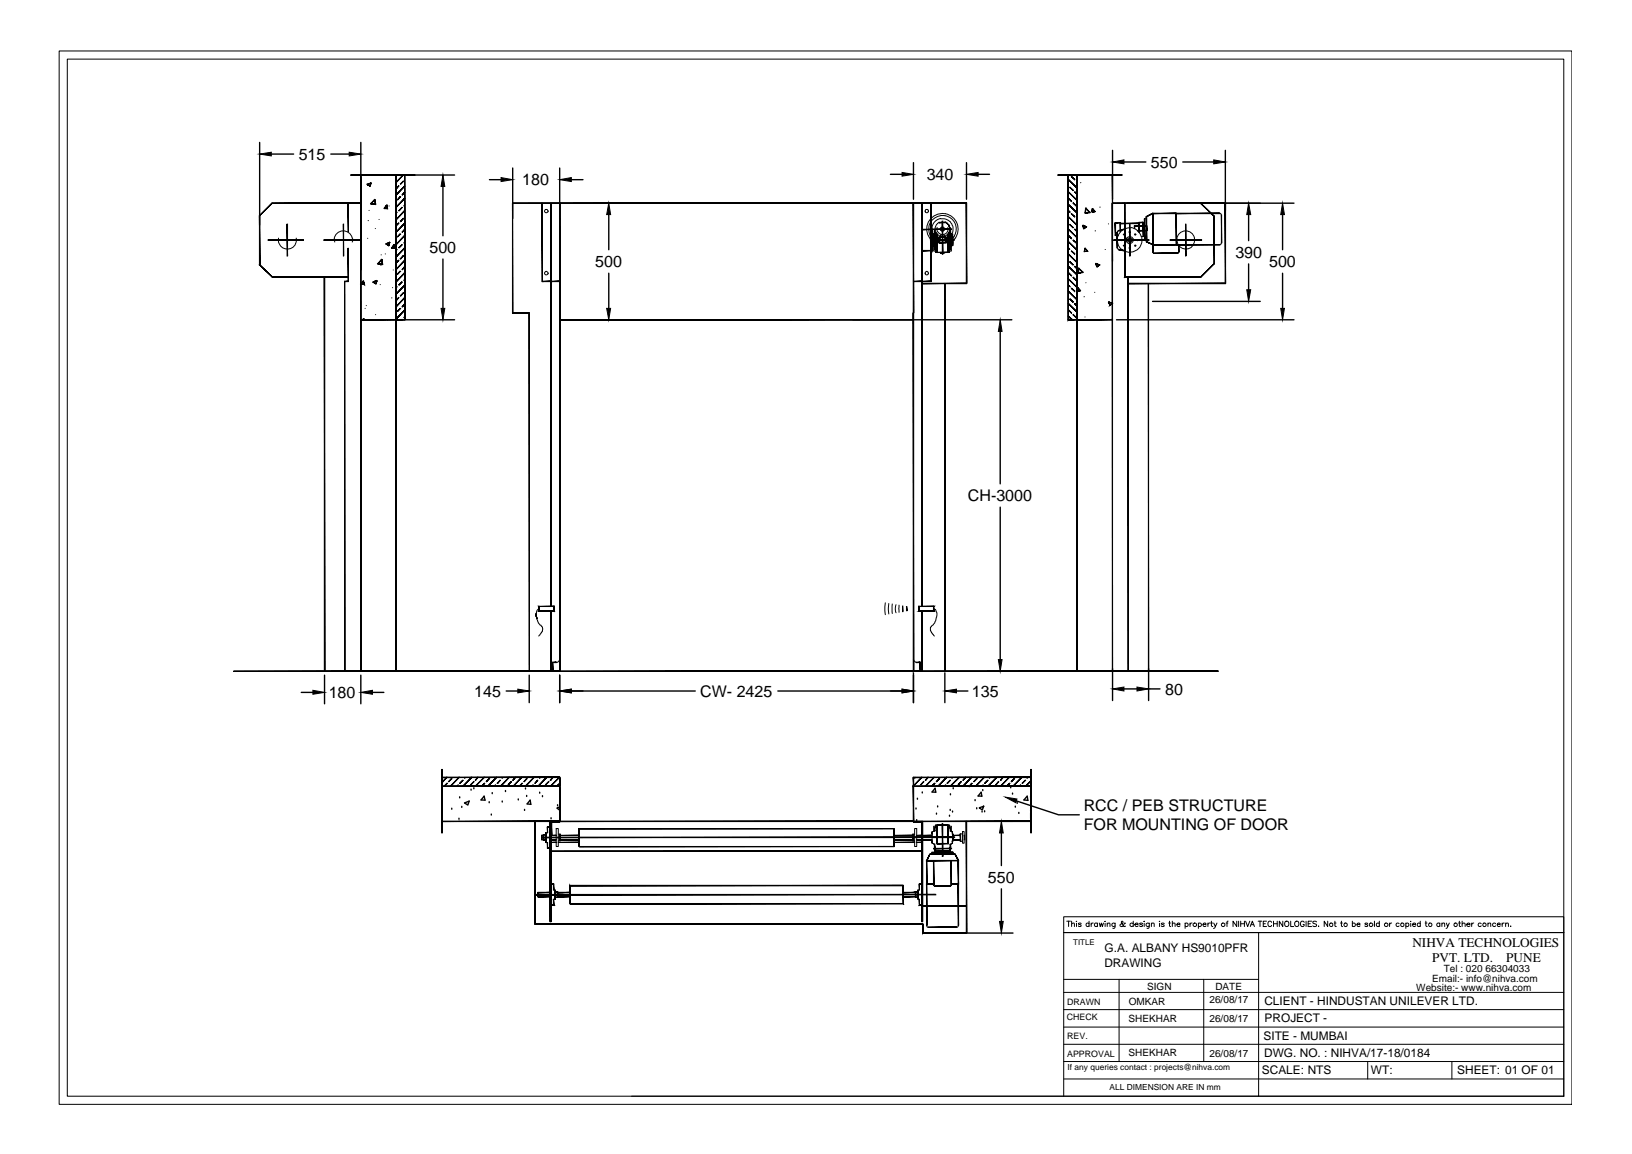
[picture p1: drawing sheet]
<svg xmlns="http://www.w3.org/2000/svg" width="297mm" height="210mm" viewBox="0 0 297 210" stroke-linecap="round" stroke-linejoin="round" font-family="sans-serif">
<!-- layer: at_Solid -->
<path d="M171.2 42.8h.7v1h-.7zM101.6 162.4h.9" fill="none" stroke="#000" stroke-width=".18"/>
<!-- layer: at_Text -->
<path d="M80.5 147.9v1.1" fill="none" stroke="#000" stroke-width=".18"/>
<!-- layer: at_Rect -->
<path d="M187.6 147.4v.1M187.6 147.9v.9" fill="none" stroke="#000" stroke-width=".18"/>
<!-- layer: at_Entity -->
<g fill="#000" stroke="#000" stroke-width=".18">
<path d="M194.4 45.1l.3 .3z"/>
<path d="M47.3 39.2l2.2-2.3zM49.5 36.9l-2.2 2.3z"/>
<path d="M47.2 39.2l.1 8.9zM47.2 39.2v9zM47.2 48.2l2.4 2.2zM47.2 48.2l2.4 2.2z"/>
<path d="M63.3 37l.1 5.2zM63.3 37l.1 5.2z"/>
<path d="M49.5 37l16.2-.1zM49.5 36.9h16.2z"/>
<path d="M65.6 37l.1 10.5zM65.6 37l.1 10.5z"/>
<path d="M66.8 33.5l.1 .1 .6-.3zM66.9 33.6l.6-.3z"/>
<path d="M66.9 33.5l.4 .3zM66.8 33.6l.5 .3z"/>
<path d="M67.5 33.3l-.2 .5 .1 .1zM67.5 33.3l-.1 .6z"/>
<path d="M67.5 37l.7-.7zM68.2 36.3l-.7 .8z"/>
<path d="M67.5 37l.8 .1zM67.5 37.1l.8 .1z"/>
<path d="M68.2 36.3l.2 .9zM68.2 36.3l.2 .9z"/>
<path d="M70.4 37.3l-.5 .6zM70.4 37.3h.1l-.6 .6z"/>
<path d="M69.9 37.9h.6zM69.9 37.9l.6 .1z"/>
<path d="M70.4 37.3l.1 .7zM70.4 37.3h.1v.7z"/>
<path d="M72.1 33.1l1.3-1.3zM73.4 31.8l-1.3 1.4z"/>
<path d="M73.6 33.8l-1.5 1.7zM73.6 33.8l.1 .1-1.6 1.6z"/>
<path d="M73.6 36.1l-1.5 1.6zM73.6 36.1h.1l-1.6 1.6z"/>
<path d="M73.6 38.3l-1.5 1.7zM73.6 38.3l.1 .1-1.6 1.6z"/>
<path d="M72.6 33.8l-.5 .6zM72.6 33.8l-.5 .6z"/>
<path d="M72.8 35.8l-.4 .6zM72.8 35.8h.1l-.5 .6z"/>
<path d="M72.6 38.3l.6-.6zM73.2 37.7l-.6 .7z"/>
<path d="M72.9 33.4l.5-.5zM73.4 32.9l-.5 .6z"/>
<path d="M73.2 35.4l.4-.4zM73.6 35h.1l-.5 .5z"/>
<path d="M63.9 31.9l11.6-.1zM63.9 31.8h11.6z"/>
<path d="M93.3 37v19.9zM93.3 37v19.9z"/>
<path d="M98.7 37v14.2zM98.7 37v14.2z"/>
<path d="M167.8 37l.1 73.3zM167.8 37l.1 73.3z"/>
<path d="M169.4 37l.1 14.2zM169.4 37l.1 14.2z"/>
<path d="M93.3 37l82.6-.1zM93.3 36.9h82.6z"/>
<path d="M175.9 37l.1 14.6zM175.9 37l.1 14.6z"/>
<path d="M192.5 31.8h11.7zM192.5 31.9l11.7-.1z"/>
<path d="M194.4 38.3l.3 .3zM194.4 38.3l.3 .3z"/>
<path d="M194.5 36.1l.5 .6zM194.5 36.1l.5 .5z"/>
<path d="M194.7 34.1l.6 .5zM194.7 34.1l.6 .5z"/>
<path d="M195 38.9l.6 .6zM195 38.9l.6 .5z"/>
<path d="M195 32.1l.6 .6zM195 32.1l.6 .5z"/>
<path d="M195.3 36.9l.6 .6zM195.3 36.9l.6 .6z"/>
<path d="M194.4 37.2l1.7 1.5zM194.4 37.2l1.7 1.5z"/>
<path d="M194.4 34.9l1.7 1.5zM194.4 34.9l1.7 1.5z"/>
<path d="M194.4 32.6l1.7 1.6zM194.4 32.6l1.7 1.6z"/>
<path d="M195.6 34.9l.4 .5zM195.6 34.9l.5 .4z"/>
<path d="M196 31.8l.1 26.4zM196 31.8l.1 26.4zM196 58.2l.1 63.9zM196 58.2l.1 63.9z"/>
<path d="M197.6 37.8l-.1 1zM197.6 37.8l-.1 1z"/>
<path d="M197.6 37.9l.8 .8zM197.6 37.9l.8 .8z"/>
<path d="M197.5 38.8l.9-.2zM197.5 38.7l.9-.1z"/>
<path d="M198.8 38v.6zM198.8 38v.6z"/>
<path d="M198.8 38l.5 .5zM198.8 38l.5 .5z"/>
<path d="M198.8 38.6l.5-.1zM198.7 38.5h.6z"/>
<path d="M202.5 31.8v5.2zM202.5 31.8v5.2z"/>
<path d="M202.5 36.9h20.5zM202.5 37l20.5-.1z"/>
<path d="M202.5 37v10.5zM202.5 37v10.5z"/>
<path d="M202.5 37v85.1zM202.5 37v85.1z"/>
<path d="M204.7 37v13.4zM204.7 37v13.4zM204.7 50.4h13.8zM204.7 50.4h13.8z"/>
<path d="M208.3 39.8l.1 3.8zM208.3 39.8l.1 3.8z"/>
<path d="M208.6 39.4l.1 4.5zM208.6 39.4l.1 4.5z"/>
<path d="M208.7 39.4l1.2-.5-.1-.1zM208.6 39.4l1.2-.6z"/>
<path d="M209.9 38.9l4.2-.1zM209.9 38.8h4.2z"/>
<path d="M218.5 37l2.5 2.3zM218.5 37l2.5 2.3z"/>
<path d="M221 39.3v8.7zM221 39.3v8.7z"/>
<path d="M214.1 38.9l7.9-.1zM214.1 38.8h7.9z"/>
<path d="M223 37l.1 14.6zM223 37l.1 14.6z"/>
<path d="M48.8 43.6h6.4zM48.8 43.7l6.4-.1z"/>
<path d="M52.3 40.8v5.8zM52.3 40.8v5.8z"/>
<path d="M58.9 43.6h6.5zM58.9 43.7l6.5-.1z"/>
<path d="M59 50.4l.1 71.7zM59 50.4l.1 71.7z"/>
<path d="M62.5 40.8v5.8zM62.5 40.8v5.8z"/>
<path d="M62.7 51.2l.1 70.9zM62.7 51.2l.1 70.9z"/>
<path d="M49.5 50.4l13.9-.1zM49.5 50.3h13.9z"/>
<path d="M62.8 51.2l.6-.1zM62.8 51.1h.6z"/>
<path d="M63.3 45.2l.1 6zM63.3 45.2l.1 6z"/>
<path d="M65.6 37l.1 12.1zM65.6 37l.1 12.1zM65.6 31.8l.1 5.2zM65.6 31.8l.1 5.2z"/>
<path d="M66.1 51.1l-.5 .5zM66.1 51.1l-.4 .6z"/>
<path d="M65.7 51.6l.5 .1zM65.7 51.7l.6 .1zM66.1 51.1l.2 .7zM66.1 51.1l.2 .7z"/>
<path d="M65.6 49.1l.1 73zM65.6 49.1l.1 73z"/>
<path d="M65.8 58.2l.5-.2zM65.8 58.2l.5-.2z"/>
<path d="M67.9 51.3l.7-.2zM67.9 51.3l.7-.2z"/>
<path d="M67.9 51.3l.5 .3zM67.9 51.3l.5 .3z"/>
<path d="M68.6 51.1l-.2 .5zM68.6 51.1l-.2 .5z"/>
<path d="M69.5 47.2l-.8 .8zM69.5 47.2l-.7 .8z"/>
<path d="M68.8 48h.8zM68.8 48l.8 .1z"/>
<path d="M69.5 47.2l.2 .9zM69.5 47.2l.2 .9z"/>
<path d="M70.2 44.3l.1 .1 .6-.3zM70.3 44.4l.7-.3z"/>
<path d="M70.3 44.3l.5 .4zM70.2 44.4l.6 .3z"/>
<path d="M70.9 44.1l-.1 .6zM70.9 44.1l-.1 .6z"/>
<path d="M71.7 44.5l-.4 .6zM71.7 44.5l-.4 .6z"/>
<path d="M71.3 45.1h.6zM71.3 45.1l.6 .1z"/>
<path d="M71.7 44.5l.2 .7zM71.7 44.5l.2 .7z"/>
<path d="M72 31.8l.1 26.4zM72 31.8l.1 26.4z"/>
<path d="M73.6 40.6l-1.5 1.6zM73.6 40.6h.1l-1.6 1.6z"/>
<path d="M73.6 42.8l-1.5 1.7zM73.6 42.8l.1 .1-1.6 1.6z"/>
<path d="M73.6 45.1l-1.5 1.6zM73.6 45.1h.1l-1.6 1.6z"/>
<path d="M73.6 47.4l-1.5 1.6zM73.6 47.4h.1l-1.6 1.6z"/>
<path d="M73.6 49.6l-1.5 1.7zM73.6 49.6l.1 .1-1.6 1.6z"/>
<path d="M73.6 51.9l-1.5 1.6zM73.6 51.9h.1l-1.6 1.6z"/>
<path d="M73.6 54.1l-1.5 1.7zM73.6 54.1l.1 .1-1.6 1.6z"/>
<path d="M73.6 56.4l-1.5 1.6zM73.6 56.4h.1l-1.6 1.6z"/>
<path d="M72.1 41l.5-.4zM72.6 40.6l-.5 .5z"/>
<path d="M72.1 47.8l.5-.5zM72.6 47.3l-.5 .5z"/>
<path d="M72.6 54.1l-.5 .6zM72.6 54.1l-.5 .6z"/>
<path d="M72 58.2l.1 63.9zM72 58.2l.1 63.9z"/>
<path d="M72.3 43.1l.5-.6zM72.8 42.5l.1 .1-.5 .5z"/>
<path d="M72.3 49.8l.5-.5zM72.8 49.3l.1 .1-.5 .5z"/>
<path d="M72.3 56.6l.5-.5zM72.8 56.1h.1l-.5 .5z"/>
<path d="M72.6 45l.6-.5zM73.2 44.5l-.6 .6z"/>
<path d="M72.6 51.8l.6-.5zM73.2 51.3l-.6 .6z"/>
<path d="M72.8 47.1l.6-.6zM73.4 46.5l-.5 .6z"/>
<path d="M72.9 40.2v.1l.5-.6zM73.4 39.7l-.5 .6z"/>
<path d="M72.9 53.8l.5-.5zM73.4 53.3l-.5 .5z"/>
<path d="M73.2 42.2l.4-.5zM73.6 41.7l.1 .1-.5 .4z"/>
<path d="M73.6 48.5l-.4 .6zM73.6 48.5l.1 .1-.5 .5z"/>
<path d="M73.6 55.3l-.4 .5zM73.6 55.3h.1l-.5 .5z"/>
<path d="M73.6 31.8l.1 26.4zM73.6 31.8l.1 26.4z"/>
<path d="M72.1 58.2l1.6-.1zM72.1 58.1h1.6zM65.7 58.2l6.4-.1zM65.7 58.1h6.4z"/>
<path d="M93.3 57l3-.1zM93.3 56.9h3z"/>
<path d="M96.3 56.9l.1 65.2zM96.3 56.9l.1 65.2z"/>
<path d="M100.3 51.1h1.6zM100.3 51.2l1.6-.1z"/>
<path d="M98.7 51.2l1.6-.1zM98.7 51.1h1.6z"/>
<path d="M101.9 58.1h64.4zM101.9 58.2l64.4-.1z"/>
<path d="M166.2 37l.1 19.9zM166.2 37l.1 19.9z"/>
<path d="M166.3 51.1h1.5zM166.3 51.2l1.5-.1z"/>
<path d="M166.2 56.9l.1 65.1zM166.2 56.9v65.2zM166.3 122l-.1 .1 55.5-.1zM166.2 122.1l55.5-.1z"/>
<path d="M167.8 41.7h1.8zM167.8 41.8l1.8-.1zM169.6 41.7v3.9zM169.6 41.8v3.8zM167.8 45.6h1.8zM167.8 45.6h1.8z"/>
<path d="M167.8 51.5h8.1zM167.8 51.6l8.1-.1z"/>
<path d="M167.8 51.1h1.7zM167.8 51.2l1.7-.1z"/>
<path d="M169.3 43.6h4.4zM169.3 43.7l4.4-.1z"/>
<path d="M169.6 43v1.3zM169.6 43v1.3z"/>
<path d="M169.6 44h1.3zM169.6 44.1l1.3-.1z"/>
<path d="M169.6 42.6l.1 2.1zM169.6 42.6l.1 2.1z"/>
<path d="M169.9 41.7h3.3zM169.9 41.7h3.3z"/>
<path d="M169.9 42.5l.1 2.3zM169.9 42.5l.1 2.3z"/>
<path d="M170.1 41.9l.1 3.5zM170.1 41.9l.1 3.5z"/>
<path d="M170.3 42.2l.1 3.7zM170.3 42.2l.1 3.7z"/>
<path d="M170.5 45.9h2.1zM170.5 45.9h2.1z"/>
<path d="M170.5 42.5l.1 3.4zM170.5 42.5l.1 3.4z"/>
<path d="M170.9 43.1l.1 1.1zM170.9 43.1l.1 1.1z"/>
<path d="M170.9 44.1h1.3zM170.9 44.2l1.3-.1z"/>
<path d="M169.6 43.3l1.3-.1zM169.6 43.2h1.3z"/>
<path d="M170.9 40.4h1.3zM170.9 40.5l1.3-.1z"/>
<path d="M171.2 45.9h.7zM171.2 46l.7-.1z"/>
<path d="M171.5 40.2l.1 6zM171.5 40.2l.1 6z"/>
<path d="M171.9 51.6l.1 70.5zM171.9 51.6l.1 70.5z"/>
<path d="M172.2 44h1.3zM172.2 44.1l1.3-.1z"/>
<path d="M170.9 43.2l1.3-.1zM170.9 43.1h1.3z"/>
<path d="M172.1 43.1l.1 1.1zM172.1 43.1l.1 1.1z"/>
<path d="M172.5 42.5l.1 3.4zM172.5 42.5l.1 3.4z"/>
<path d="M172.7 42.2l.1 3.7zM172.7 42.2l.1 3.7z"/>
<path d="M172.7 41l.2 .5zM172.7 41l.2 .5zM172.3 40.6l.4 .4zM172.3 40.6l.4 .4z"/>
<path d="M172.9 41.9l.1 3.5zM172.9 41.9l.1 3.5z"/>
<path d="M173.1 42.5l.1 2.3zM173.1 42.5l.1 2.3z"/>
<path d="M173.3 42.6l.1 2.1zM173.3 42.6l.1 2.1z"/>
<path d="M172.2 43.3l1.3-.1zM172.2 43.2h1.3z"/>
<path d="M194.4 51.9l.3 .3zM194.4 51.9l.3 .2z"/>
<path d="M194.5 42.8l.5 .6zM194.5 42.8l.5 .6z"/>
<path d="M194.5 49.6l.5 .6zM194.5 49.6l.5 .6z"/>
<path d="M194.5 56.4l.5 .6zM194.5 56.3l.5 .6z"/>
<path d="M194.4 57.5l.8 .7zM194.5 57.4l.7 .8z"/>
<path d="M194.7 40.9l.6 .5zM194.7 40.9l.6 .5z"/>
<path d="M194.7 47.6l.6 .6zM194.7 47.6l.6 .6z"/>
<path d="M194.7 54.4l.6 .5zM194.7 54.4l.6 .5z"/>
<path d="M195 45.7l.6 .6zM195 45.7l.6 .5z"/>
<path d="M195 52.5l.6 .5zM195 52.5l.6 .5z"/>
<path d="M195.3 43.7l.6 .5zM195.3 43.7l.6 .5z"/>
<path d="M195.3 50.5l.6 .5zM195.3 50.5l.6 .5z"/>
<path d="M195.3 57.2l.6 .6zM195.3 57.2l.6 .6z"/>
<path d="M196 58.1h6.5zM196 58.2l6.5-.1z"/>
<path d="M194.4 58.2l1.6-.1zM194.5 58.1h1.5l-1.6 .1zM194.4 31.8v26.4zM194.4 31.8l.1 26.3z"/>
<path d="M194.4 46.2l1.7 1.6zM194.4 46.2l1.7 1.6z"/>
<path d="M194.4 43.9l1.7 1.6zM194.4 43.9l1.7 1.6z"/>
<path d="M194.4 41.7l1.7 1.5zM194.4 41.7l1.7 1.5z"/>
<path d="M194.4 39.4l1.7 1.6zM194.4 39.4l1.7 1.6z"/>
<path d="M194.4 48.4l1.7 1.6zM194.4 48.4l1.7 1.6z"/>
<path d="M194.4 50.7l1.7 1.6zM194.4 50.7l1.7 1.6z"/>
<path d="M194.4 53l1.7 1.5zM194.4 53l1.7 1.5z"/>
<path d="M194.4 55.2l1.7 1.6zM194.4 55.2l1.7 1.6z"/>
<path d="M195.6 41.7l.5 .4zM195.6 41.7l.5 .4z"/>
<path d="M195.6 48.5l.5 .4zM195.6 48.5l.5 .4z"/>
<path d="M195.6 55.2l.5 .5zM195.6 55.2l.5 .5z"/>
<path d="M196.3 48.8l-.1 .9zM196.3 48.8v.9z"/>
<path d="M196.1 52.4l.6 .5zM196.1 52.4l.6 .5z"/>
<path d="M196.1 53l.5-.1zM196.1 52.9h.5l-.5 .1zM196.1 52.4v.6zM196.1 52.4v.5z"/>
<path d="M196.3 48.8l.8 .7zM196.3 48.8l.8 .7z"/>
<path d="M196.2 49.7l.9-.1v-.1zM196.2 49.7l.9-.2z"/>
<path d="M197.1 41l.1 .6h.1zM197.1 41l.2 .6z"/>
<path d="M197.5 45.2l-.2 .6zM197.5 45.2l-.1 .6z"/>
<path d="M197.1 41l.6 .3 .1-.1zM197.1 41l.7 .2z"/>
<path d="M197.3 41.6l.5-.3zM197.2 41.6l.5-.4z"/>
<path d="M197.5 45.2l.4 .5zM197.5 45.2l.5 .5z"/>
<path d="M197.4 45.8l.6-.1zM197.4 45.7h.5z"/>
<path d="M199.4 48l.3 .5zM199.4 48l.1-.1 .2 .6z"/>
<path d="M199.4 48l.8 .2zM199.4 47.9l.8 .3z"/>
<path d="M199.7 48.6l.5-.4zM199.6 48.5l.5-.3z"/>
<path d="M201.8 54.9l.7 .3zM201.8 54.9l.7 .3z"/>
<path d="M202 55.5l.5-.3zM202 55.5l.5-.3-.5 .3zM201.8 54.9l.2 .6zM201.8 54.9l.2 .6z"/>
<path d="M203 40.5h.9zM203 40.6l.9-.1z"/>
<path d="M203 42.8h.5zM203 42.8h.5z"/>
<path d="M203 40.5v2.3zM203 40.5v2.3z"/>
<path d="M203.3 43.3v.7zM203.3 43.3v.7z"/>
<path d="M203.3 42.3l.1 2.7zM203.3 42.3l.1 2.7z"/>
<path d="M203.9 40.5v1.7zM203.9 40.5v1.7z"/>
<path d="M203.6 45.4l.9 .2zM203.6 45.3l.9 .3z"/>
<path d="M203.6 42l.9-.2v-.1zM203.6 41.9l.9-.2z"/>
<path d="M205.4 51.5h17.6zM205.4 51.6l17.6-.1z"/>
<path d="M205.3 50.4l.1 71.7zM205.3 50.4l.1 71.7z"/>
<path d="M205.6 40.8l.1 5.8zM205.6 40.8l.1 5.8z"/>
<path d="M206.5 41.1v.5zM206.5 41.1v.5z"/>
<path d="M204 40.7l3.2-.1zM204 40.6h3.2z"/>
<path d="M207.3 40.4h.8zM207.3 40.5l.8-.1z"/>
<path d="M207.3 40.5l.1 1.7zM207.3 40.5l.1 1.7z"/>
<path d="M208 40.5l.1 2.5zM208 40.5l.1 2.5z"/>
<path d="M206.5 41.1h2.2zM206.5 41.1h2.2z"/>
<path d="M207.1 42l1.6-.1zM207.1 41.9h1.6z"/>
<path d="M208.7 41.1l.1 .9zM208.7 41.1l.1 .9z"/>
<path d="M209 51.6l.1 70.5zM209 51.6l.1 70.5z"/>
<path d="M202.7 43.7l6.4-.1zM202.7 43.6h6.4z"/>
<path d="M209.8 38.8l.1 5.7zM209.8 38.8l.1 5.7z"/>
<path d="M208.6 44l1.3 .5zM208.7 43.9l1.2 .6-1.3-.5z"/>
<path d="M209.8 44.5l.1 1.4zM209.8 44.5l.1 1.4z"/>
<path d="M210 46h4.4zM210 46.1l4.4-.1z"/>
<path d="M214.1 38.8v5.7zM214.1 38.8v5.7z"/>
<path d="M209.9 44.6l4.2-.1zM209.9 44.5h4.2z"/>
<path d="M214.5 44.5l.1 1.4zM214.5 44.5l.1 1.4z"/>
<path d="M215.8 40.8v5.8zM215.8 40.8v5.8z"/>
<path d="M213 43.7l5.7-.1zM213 43.6h5.7z"/>
<path d="M221 48l-2.5 2.4zM218.5 50.4l2.5-2.4z"/>
<path d="M214.1 44.5h7.9zM214.1 44.5h7.9z"/>
<path d="M222.3 39.1v5.1zM222.3 39.1v5.1z"/>
<path d="M97.6 111.6v.5zM97.6 111.6v.5zM97.6 112.1l.2 .4zM97.6 112.1l.2 .4z"/>
<path d="M100.3 37v73.3zM100.3 37v73.3z"/>
<path d="M100.9 110.3v.9zM100.9 110.3v.9zM98.1 111.2h2.8zM98.1 111.2l2.8-.1zM98.1 110.3v.9zM98.1 110.3l.1 .8zM98.1 110.3h2.8zM98.2 110.3h2.7z"/>
<path d="M164.3 110.2v1.1zM164.3 110.2v1.1z"/>
<path d="M165 110.4l.1 .7zM165 110.4l.1 .7z"/>
<path d="M167.2 110.3l.1 .8zM167.2 110.3v.9zM167.2 111.2l2.7-.1zM167.2 111.2h2.8zM169.9 110.3l.1 .9zM169.9 110.3h.1v.9zM167.2 110.3h2.8zM167.2 110.3h2.8z"/>
<path d="M167.8 111.1l.1 11zM167.8 111.1l.1 11z"/>
<path d="M80.4 140l.1 11.5zM80.4 140l.1 11.5z"/>
<path d="M100.3 111.1v11zM100.3 111.1v11z"/>
<path d="M100.6 120.5v1.6zM100.6 120.5v1.6z"/>
<path d="M100.6 120.4h.6zM100.6 120.5l.6-.1z"/>
<path d="M101.9 37v85.1zM101.9 37v85.1z"/>
<path d="M100.3 122.1l1.6-.1zM100.3 122h1.6z"/>
<path d="M101.9 122.1l64.4-.1zM101.9 122h64.4zM42.6 122.1l59.3-.1zM42.6 122h59.3z"/>
<path d="M166.3 122h1.5zM166.3 122.1l1.5-.1z"/>
<path d="M167.4 120.5l.1 1.6zM167.4 120.5l.1 1.6z"/>
<path d="M166.8 120.5l.7-.1zM166.8 120.4h.7z"/>
<path d="M187.6 140l.1 11.5zM187.6 140l.1 11.5z"/>
<path d="M81.3 141.4l-.9 .9zM81.3 141.4l-.8 .9z"/>
<path d="M80.8 143l.6-.5zM81.4 142.5l-.5 .5z"/>
<path d="M81.6 142.2l.6-.6zM82.2 141.6l-.5 .6z"/>
<path d="M82 143l1.6-1.6zM83.6 141.4l-1.6 1.6z"/>
<path d="M83.7 142.5l.6-.6zM84.3 141.9l-.6 .6z"/>
<path d="M84.3 143l1.6-1.6zM85.9 141.4l-1.6 1.6z"/>
<path d="M85.7 142.7l.5-.5zM86.2 142.2l-.5 .5z"/>
<path d="M86.5 143l1.7-1.6zM88.2 141.4l-1.7 1.6z"/>
<path d="M87 141.4l-.5 .5zM87 141.4l-.5 .5z"/>
<path d="M87.7 143l.5-.5zM88.2 142.5l-.5 .5z"/>
<path d="M89 141.6l-.5 .6zM89 141.6h.1l-.6 .6z"/>
<path d="M88.8 143l1.6-1.6zM90.4 141.4l-1.6 1.6z"/>
<path d="M90.5 142.5l.5-.6zM91 141.9l-.4 .6z"/>
<path d="M91.1 143l1.6-1.6zM92.7 141.4l-1.5 1.6z"/>
<path d="M92.5 142.7l.6-.5zM93.1 142.2l-.6 .5z"/>
<path d="M93.8 141.4l-.4 .5zM93.8 141.4l-.4 .5z"/>
<path d="M95 141.4l-1.6 1.6zM95 141.4l-1.6 1.6z"/>
<path d="M94.5 143l.6-.5zM95.1 142.5l-.6 .5z"/>
<path d="M95.9 141.6l-.5 .6zM95.9 141.6l-.5 .6z"/>
<path d="M95.6 143l1.6-1.6zM97.2 141.4l-1.5 1.6z"/>
<path d="M97.8 141.9l-.4 .6zM97.8 141.9l-.4 .6z"/>
<path d="M97.3 149.4l.1 18.7zM97.3 149.4l.1 18.7z"/>
<path d="M99.5 141.4l-1.5 1.6zM99.5 141.4h.1l-1.6 1.6z"/>
<path d="M98.6 151.9v.8zM98.6 151.9v.8z"/>
<path d="M98.9 151.8v1zM98.9 151.8v1z"/>
<path d="M99.3 142.7l.6-.5zM99.9 142.2l-.6 .5z"/>
<path d="M98.9 152.8h.5zM98.9 152.8h.5z"/>
<path d="M98.9 151.8h.5zM98.9 151.8h.5z"/>
<path d="M99.3 151.5l.1 1.7zM99.3 151.5l.1 1.7z"/>
<path d="M99.6 150.4l.1 1.1zM99.6 150.4l.1 1.1z"/>
<path d="M99.7 154.2h.4zM99.7 154.3l.4-.1z"/>
<path d="M99.6 153.2l.1 1.1zM99.6 153.2l.1 1.1z"/>
<path d="M99.7 150.4h.4zM99.7 150.4h.4z"/>
<path d="M100.6 141.4l-.5 .5zM100.6 141.4l-.4 .5z"/>
<path d="M100.1 149.4l.1 18.2zM100.1 149.4l.1 18.2z"/>
<path d="M100.2 143l1.6-1.6zM101.8 141.4l-1.6 1.6z"/>
<path d="M100.3 149.4v18.2zM100.3 149.4v18.2z"/>
<path d="M100.3 150.4v3.9zM100.3 150.4v3.9z"/>
<path d="M100.3 152.7h.9zM100.3 152.8l.9-.1z"/>
<path d="M100.3 151.9h.9zM100.3 152l.9-.1z"/>
<path d="M100.3 149.6v2.8zM100.3 149.6v2.8z"/>
<path d="M100.4 149.5h1.5zM100.4 149.5h1.5z"/>
<path d="M100.3 149.6l.1 2.3zM100.3 149.6l.1 2.3z"/>
<path d="M100.3 153.2h.9zM100.3 153.2h.9z"/>
<path d="M101.3 143l.6-.5zM101.4 143l.5-.5z"/>
<path d="M101.9 143v6.4zM101.9 143v6.4z"/>
<path d="M80.4 141.4h21.5zM80.4 141.4h21.5z"/>
<path d="M101.9 141.4v1.6zM101.9 141.4v1.6z"/>
<path d="M80.4 143h21.5zM80.4 143h21.5z"/>
<path d="M80.4 149.4h21.5zM80.4 149.4h21.5z"/>
<path d="M101.9 149.4h64.4zM101.9 149.4h64.4z"/>
<path d="M101.9 151.7l.1 1.3zM101.9 151.7l.1 1.3z"/>
<path d="M102 151.9h3.4zM102 152l3.4-.1z"/>
<path d="M102 152.7h3.4zM102 152.8l3.4-.1z"/>
<path d="M105.4 150.7v3.3zM105.4 150.7v3.3z"/>
<path d="M105.4 150.7h57.3zM105.4 150.7h57.3z"/>
<path d="M105.4 154h57.3zM105.4 154h57.3z"/>
<path d="M101.6 153.2h3.8zM101.6 153.2h3.8z"/>
<path d="M162.7 150.7v3.3zM162.7 150.7v3.3z"/>
<path d="M162.7 152.7h3.5zM162.7 152.8l3.5-.1z"/>
<path d="M162.7 151.9h3.5zM162.7 152l3.5-.1z"/>
<path d="M166.1 151.7l.1 1.3zM166.1 151.7l.1 1.3z"/>
<path d="M166.2 143l.1 6.4zM166.2 143l.1 6.4zM166.2 143h21.4zM166.3 143h21.3z"/>
<path d="M166.2 141.4l.1 1.6zM166.2 141.4l.1 1.6z"/>
<path d="M166.3 149.4h21.3zM166.3 149.4h21.3z"/>
<path d="M166.3 141.4h21.3zM166.3 141.4h21.3z"/>
<path d="M167.8 141.4l-1.5 1.6zM167.8 141.4l-1.5 1.6z"/>
<path d="M162.7 153.2h3.8zM162.7 153.2h3.8z"/>
<path d="M166.8 151.9h1zM166.8 152l1-.1z"/>
<path d="M166.8 152.7h1zM166.8 152.8l1-.1z"/>
<path d="M167.6 142.7l.5-.5zM168.1 142.2l-.5 .5z"/>
<path d="M166.3 149.5h1.4zM166.3 149.5h1.4z"/>
<path d="M167.7 149.6l.1 2.3zM167.7 149.6l.1 2.3z"/>
<path d="M166.8 153.2h1zM166.8 153.2h1z"/>
<path d="M100.3 154.9l67.5-.1zM100.3 154.8h67.5z"/>
<path d="M167.8 149.6v2.8zM167.8 149.6v2.8z"/>
<path d="M167.8 149.4l.1 18.2zM167.8 149.4l.1 18.2z"/>
<path d="M168 152.7h1.6zM168 152.8l1.6-.1z"/>
<path d="M168 151.9h1.6zM168 152l1.6-.1z"/>
<path d="M168.4 143l1.6-1.6zM170 141.4l-1.5 1.6z"/>
<path d="M168.9 141.4l-.4 .5zM168.9 141.4l-.4 .5z"/>
<path d="M168.7 156.5h5.7zM168.7 156.6l5.7-.1z"/>
<path d="M169.3 155.3h4.5zM169.3 155.4l4.5-.1z"/>
<path d="M169.6 143l.6-.5zM169.6 143l.6-.5z"/>
<path d="M169.6 153l.1 .4zM169.6 153l.1 .4z"/>
<path d="M169.6 151.3l.1 .4zM169.6 151.3l.1 .4z"/>
<path d="M169.6 155h3.9zM169.6 155.1l3.9-.1z"/>
<path d="M169.6 155.3h3.9zM169.6 155.4l3.9-.1z"/>
<path d="M169.6 155h3.9zM169.6 155.1l3.9-.1z"/>
<path d="M169.9 156.5l.1 4.5zM169.9 156.5l.1 4.5z"/>
<path d="M170.1 153.5l.1 .6zM170.1 153.5l.1 .6z"/>
<path d="M170.1 150.6l.1 .6zM170.1 150.6l.1 .6z"/>
<path d="M170.2 154.8h2.7zM170.2 154.9l2.7-.1z"/>
<path d="M170.2 154.8h2.7zM170.2 154.9l2.7-.1z"/>
<path d="M170.2 154.1v.7zM170.2 154.1v.7z"/>
<path d="M170.3 150.1l.1 .5zM170.3 150.1l.1 .5z"/>
<path d="M171 141.6l-.6 .6zM171 141.6l-.6 .6z"/>
<path d="M170.5 150.1l.1 3.4zM170.5 150.1l.1 3.4z"/>
<path d="M170.7 143l1.6-1.6zM172.3 141.4l-1.5 1.6z"/>
<path d="M171.5 149.8l.1 6zM171.5 149.8l.1 6z"/>
<path d="M171.2 150.1l.7-.1zM171.2 150h.7z"/>
<path d="M172.4 142.5l.5-.6zM172.9 141.9l-.5 .6z"/>
<path d="M172.5 150.1l.1 3.4zM172.5 150.1l.1 3.4z"/>
<path d="M170.5 150.1h2.1zM170.5 150.1h2.1z"/>
<path d="M170.5 153.5l2.1-.1zM170.5 153.4h2.1z"/>
<path d="M172.7 150.1l.1 .5zM172.7 150.1l.1 .5z"/>
<path d="M172.9 154.1v.7zM172.9 154.1v.7z"/>
<path d="M172.9 153.5l.1 .6zM172.9 153.5l.1 .6z"/>
<path d="M172.9 150.6l.1 .6zM172.9 150.6l.1 .6z"/>
<path d="M172.9 143l1.7-1.6zM174.6 141.4h.1l-1.7 1.6z"/>
<path d="M173.1 156.5l.1 4.5zM173.1 156.5l.1 4.5z"/>
<path d="M169.9 154.4l3.3-.1zM169.9 154.3h3.3z"/>
<path d="M173.3 153l.1 .4zM173.3 153l.1 .4z"/>
<path d="M173.3 151.3l.1 .4zM173.3 151.3l.1 .4z"/>
<path d="M173.4 151.7l.1 1.3zM173.4 151.7l.1 1.3z"/>
<path d="M173.5 152.7h1.3zM173.5 152.8l1.3-.1z"/>
<path d="M173.5 151.9h1.3zM173.5 152l1.3-.1z"/>
<path d="M98.7 152.4l75.1-.1zM98.7 152.3h75.1z"/>
<path d="M174.4 142.7l.5-.5zM174.9 142.2l-.5 .5z"/>
<path d="M173.8 155.4l.6 1.1h.1zM173.8 155.4l.7 1.1z"/>
<path d="M174.8 151.7l.1 1.3zM174.8 151.7l.1 1.3z"/>
<path d="M175.2 143l1.6-1.6zM176.8 141.4l-1.5 1.6z"/>
<path d="M175.7 141.4l-.5 .5zM175.7 141.4l-.4 .5z"/>
<path d="M175.5 151.9l.1 .8zM175.5 151.9l.1 .8z"/>
<path d="M175.9 149.4l.1 20.3zM175.9 149.4l.1 20.3z"/>
<path d="M176.9 142.5l-.4 .5zM176.9 142.5h.1l-.5 .5z"/>
<path d="M177.2 142.2l.6-.6zM177.8 141.6l-.5 .6z"/>
<path d="M179.1 141.4l-1.5 1.6zM179.1 141.4h.1l-1.6 1.6z"/>
<path d="M179.2 142.5l.6-.6zM179.8 141.9l-.5 .6z"/>
<path d="M179.8 143l1.7-1.6zM181.5 141.4l-1.7 1.6z"/>
<path d="M181.8 142.2l-.5 .5zM181.8 142.2l-.5 .5z"/>
<path d="M182.1 143l1.6-1.6zM183.7 141.4l-1.6 1.6z"/>
<path d="M182.6 141.4l-.5 .5zM182.6 141.4l-.5 .5z"/>
<path d="M183.2 143l.6-.5zM183.2 143l.6-.5z"/>
<path d="M184 142.2l.6-.6zM184.6 141.6l-.5 .6z"/>
<path d="M184.4 143l1.6-1.6zM186 141.4l-1.6 1.6z"/>
<path d="M186 142.5l.6-.6zM186.6 141.9l-.5 .6z"/>
<path d="M186.7 143l.9-1zM187.6 142l-.9 1z"/>
<path d="M97.9 163.1h2.2zM97.9 163.2l2.2-.1z"/>
<path d="M97.9 162.3h2.2zM97.9 162.4l2.2-.1z"/>
<path d="M97.9 162.3l.1 .8zM97.9 162.3l.1 .8z"/>
<path d="M100.3 160.8h.5zM100.3 160.8h.5z"/>
<path d="M100.7 163.6l.1 1.1zM100.7 163.6l.1 1.1zM100.3 164.7h.5zM100.3 164.6h.4z"/>
<path d="M100.7 160.8l.1 1.1zM100.7 160.8l.1 1.1z"/>
<path d="M101 162.2h.5zM101 162.3l.5-.1z"/>
<path d="M101 163.2h.5zM101 163.2h.5z"/>
<path d="M101 161.9l.1 1.7zM101 161.9l.1 1.7z"/>
<path d="M101.5 162.3v.9zM101.5 162.3v.9z"/>
<path d="M101.5 162.3h2.3zM101.5 162.4l2.3-.1z"/>
<path d="M101.5 163.1h2.3zM101.5 163.2l2.3-.1z"/>
<path d="M103.7 161l.1 3.4zM103.7 161l.1 3.4zM103.7 161h60.7zM103.8 161.1l60.6-.1z"/>
<path d="M103.8 164.3h60.6zM103.8 164.4h60.6zM164.4 161.1v3.3zM164.4 161.1v3.3z"/>
<path d="M164.4 163.2l2.2-.1zM164.4 163.1h2.2z"/>
<path d="M164.4 162.4l2.2-.1zM164.4 162.3h2.2z"/>
<path d="M166.6 163.2h.5zM166.6 163.2h.5z"/>
<path d="M166.7 162.3l.4-.1zM166.6 162.2h.5zM166.6 162.2l.1 1zM166.6 162.2l.1 1z"/>
<path d="M167.1 161.9v1.7zM167.1 161.9v1.7z"/>
<path d="M167.3 160.8h.5zM167.3 160.8h.5z"/>
<path d="M167.3 163.6l.1 1zM167.3 163.6v1.1zM167.4 164.6h.4zM167.3 164.7l.5-.1z"/>
<path d="M167.3 160.8l.1 1.1zM167.3 160.8l.1 1.1z"/>
<path d="M97.3 168.1l70.7-.1zM97.3 168h70.7z"/>
<path d="M168.6 160.8l.1 7.5zM168.6 160.8l.1 7.5z"/>
<path d="M168.6 156.5l.1 4.3zM168.6 156.5l.1 4.3zM169.2 155.4l-.6 1.1zM169.2 155.4l-.5 1.1z"/>
<path d="M168.7 160.8h1.2zM168.7 160.8h1.2z"/>
<path d="M169 168.6h5.1zM169 168.7l5.1-.1z"/>
<path d="M170.1 161.2h2.9zM170.1 161.2h2.9z"/>
<path d="M97.4 162.8l72.9-.1zM97.4 162.7h72.9z"/>
<path d="M173.2 160.8h1.2zM173.2 160.8h1.2z"/>
<path d="M174.4 160.8l.1 7.5zM174.4 160.8l.1 7.5z"/>
<path d="M174.4 156.5l.1 4.3zM174.4 156.5l.1 4.3z"/>
<path d="M168 164.8h7.9zM168 164.8h7.9z"/>
<path d="M168 169.8l7.9-.1zM168 169.7h7.9l-7.9 .1zM168 168.1v1.7zM168 168.1v1.6z"/>
</g>
<g fill="none" stroke="#000" stroke-width=".18">
<path d="M47.3 39.2h.1M67.2 38.3h.1M69 39.9h.1M70.8 37.5h.1M72 36.4h.1M72.3 31.8l-.2 .2M72.3 38.6l-.2 .2M73.7 37.2l-.2 .3M99.2 38.2l.4-.1a.31 .31 0 0 1 .1 .4 .31 .31 0 0 1-.4 .1 .31 .31 0 0 1-.1-.4zM168.5 38.1h.3a.33 .33 0 0 1 .1 .5 .33 .33 0 0 1-.5 0 .33 .33 0 0 1 .1-.5zM171.2 39.8a1.92 1.92 0 0 1 2 2.7M171.2 39.7a1.97 1.97 0 0 0-1.5 2.5"/>
<path d="M194.4 33.7l.1 .1M195.9 31.8l.1 .2M195.9 39.7l.1 .2M195.9 32.9l.1 .2M196.7 33.2h.1M200.2 37.7h.1M208.3 39.8h.4M222 38.8l.3 .3M50.7 43.3a1.65 1.65 0 0 0 1.6 2 1.65 1.65 0 0 0 1.6-2M60.9 43.4v.6M64.1 43.3a1.67 1.67 0 0 0-1.7-1.3 1.67 1.67 0 0 0-1.6 1.4M64.1 43.3v.7"/>
<path d="M65.7 43h.1M66.3 58l-.1 .2M66.4 56.1h.1M66.6 55.6h.1M66.9 43.3h.1M67 40.1h.1M68.2 51.1h.1M68.3 41.6h.1M68.3 57.2h.1M69.2 51.8h.1M69.3 48.3h.1M69.4 46.4h.1"/>
<path d="M70.1 46.2h.1M70.8 58.2h.1M71.3 54.2h.1M71.4 52.3h.1M71.6 49.1h.1M71.9 44.5h.1M72.3 45.4l-.2 .2M72.3 52.2l-.2 .2M73.2 58.1l-.2 .1M73.7 44l-.2 .2M73.7 50.8l-.2 .2M73.7 57.5l-.2 .3"/>
<path d="M169.6 43.8a2.84 2.84 0 0 1-.1-4.1 2.84 2.84 0 0 1 4.1 0 2.84 2.84 0 0 1-.1 4.1M169.6 43.3a2.5 2.5 0 0 1 .2-3.4 2.5 2.5 0 0 1 3.5 0 2.5 2.5 0 0 1 .2 3.4M169.6 43h.1M169.6 44.3h.1M169.7 42.2l.2 .3M169.7 44.7l.2 .1v.9h.4M169.9 44.8h.2M169.9 42.5h.2M169.9 42.5l-.2 .1M170.1 45.4h.2M170.1 41.9h.1M170.3 45.9h.2"/>
<path d="M170.6 41.4a1.01 1.01 0 0 0 .9 1.3 1.01 1.01 0 0 0 1-1.3M170.9 40.5a1.3 1.3 0 0 0-.2 2.2M171.2 45.9v.1M171.2 41.4l.5-.1a.4 .4 0 0 1 .1 .7 .4 .4 0 0 1-.6-.1zM171.3 41.5a.3 .3 0 0 1 .4 0 .3 .3 0 0 1 .1 .4h-.5zM171.4 41.4v-.1h.2v.1M171.9 45.9v.1M172.2 40.5l.2 .1M172.6 45.9h.2M172.8 45.4h.2M172.9 41.5a1.33 1.33 0 0 1-.7 1.3 1.33 1.33 0 0 1-1.5-.1M172.9 41.9h.1"/>
<path d="M173 44.8h.2M173 42.5h.2M173.2 42.5l.2 .1M173.4 44.7l-.2 .1v.9h-.4M173.4 43v1.3M194.4 40.5l.1 .1M194.4 47.3l.1 .1M194.4 54.1h.1M195.9 46.5l.1 .2M195.9 53.3l.1 .1M197.3 54h.1M197.5 57.7h.1"/>
<path d="M197.6 51.4h.1M199.2 53.2h.1M199.3 42h.1M201.1 45.4h.1M201.7 40.7h.1M202.3 58.1h.1M203.3 44h.1M203.3 43.3h.1M203.3 45l.3 .4M203.6 42h-.2l-.1 .3M203.9 40.5l.1 .1M204.1 43.6h.1v.2z"/>
<path d="M204.4 44.7l.2-.1 .1 .1zM204.5 42.5h.2l-.1 .3-.2-.1zM205.5 45l.3 .1-.2 .1zM205.5 42.1l.3 .1-.3 .1zM205.8 41.4a2.26 2.26 0 0 1 1.9 1.5M205.8 41.4a2.23 2.23 0 0 0-2.5 2.3 2.23 2.23 0 0 0 2.7 2.2 2.23 2.23 0 0 0 1.7-2.9M206.5 44.6h.2v.1h-.2zM206.5 42.5h.2v.2h-.2zM206.9 43.6h.2v.2zM207.3 40.5l-.1 .1M207.7 43h.6M208.1 40.5h.2"/>
<path d="M208.3 43.6h.4M208.7 42l-.1 .1M209.9 45.9l.1 .2M214.5 45.9l-.1 .2M217.4 43.3a1.62 1.62 0 0 1-1.5 2 1.62 1.62 0 0 1-1.7-1.9M217.4 43.3a1.63 1.63 0 0 0-1.7-1.3 1.63 1.63 0 0 0-1.5 1.4M222.3 44.2l-.3 .3M97.7 112.5a2.47 2.47 0 0 0 1 1.5v.1a1.02 1.02 0 0 1-.3 1.2l-.3 .4M98.1 110.7v.1a.94 .94 0 0 0-.5 .8M101.9 119.8a.75 .75 0 0 1-.7 .7M161.1 109.6v2.2M161.8 109.8v1.9"/>
<path d="M162.4 109.9v1.7M163.1 110l-.1 .6 .1 .9M163.6 110.1v1.3M166.3 119.8a.65 .65 0 0 0 .5 .7M169.9 110.7l.4 .2 .2 .6-.1 .9a3 3 0 0 1-1.1 1.7v.6l.8 1M209.1 122.1h.1M83.4 142.7l-.2 .3M83.5 149.4h.1M84.8 141.4l-.2 .2M90.2 142.7l-.2 .3M91.6 141.4l-.2 .2M97 142.7l-.3 .3"/>
<path d="M97.2 143h-.3M98.4 141.4l-.2 .2M98.6 152.7h.3M98.6 151.9h.3M99.1 152.3h.1v.1zM99.4 153.2h.3M99.4 151.5h.3M100.1 149.4h.2M100.4 149.5v.1M101.2 150.7h.4v3.3h-.4zM101.6 151.7h.4M101.6 153h.4"/>
<path d="M101.9 149.5l-1.5-.1-.1 .2M166.2 151.7h.3M166.2 153h.3M166.3 149.5l1.4-.1 .1 .2M166.5 150.7h.3v3.3h-.3zM166.6 141.4l-.1 .2M167.7 149.5v.1M167.8 149.4h.2v18.2h-.2M169.6 155.1v.3M169.7 151.7v1.3M169.7 153.4l.4 .1M169.9 151.2l-.2 .1"/>
<path d="M170.1 150.6h.2M170.1 151.2h-.2M170.1 154.1h.1M170.2 154.8l-.1 .3M170.3 150.3h-.4v.9M170.3 150.1h.2M171.2 150v.1M171.9 150v.1M172.1 142.7l-.3 .3M172.6 150.1h.2M172.8 150.3h.4v.9M172.8 150.6h.2"/>
<path d="M172.9 154.1h.1M172.9 154.8l.1 .3M173 151.2h.2M173.2 151.2l.2 .1M173.4 153.4l-.4 .1M173.4 151.7h.1M173.4 153h.1M173.5 141.4l-.3 .2M173.5 155.1v.3M174.8 153h.4M174.8 151.7h.4M175.2 151.3h.3v2.1h-.3z"/>
<path d="M175.5 152.7h.1M175.5 151.9h.1M179 142.7l-.3 .3M180.3 141.4l-.2 .2M182.6 143h.1M185.8 142.7l-.3 .3M187.1 141.4l-.2 .2M187.5 144.9h.1M100.1 167.6h.2M100.8 163.6h.2M100.8 161.9h.2M101.2 162.6l.2 .2h-.2z"/>
<path d="M166.7 162.7l.1-.1 .1 .2zM167.1 163.6h.2M167.1 161.9h.2M168.7 168.3l.1 .3 .2 .1M169.9 161l.2 .2M173.2 161l-.2 .2M174.4 168.3l-.1 .3-.2 .1"/>
<circle cx="99.4" cy="49.7" r=".3"/>
<circle cx="168.7" cy="49.7" r=".3"/>
<circle cx="205.6" cy="43.6" r=".41"/>
<circle cx="205.6" cy="43.6" r=".65"/>
</g>
<!-- layer: 0 -->
<g fill="none" stroke="#000" stroke-width=".25">
<path d="M47.3 25.9v15M49.4 28h4M60.2 28h3.4M65.7 25.9v13.3M70.4 31.8h12.3M80.6 33.9v9M89.1 32.7h2.1M93.3 30.6v9.2M101.9 30.6v9.2M104 32.7h2.1M108.7 37h5.4M110.8 39v6.4"/>
<path d="M162.1 31.7h2.1M166.3 29.6v6.6M175.9 29.6v6.6M178 31.7h2.1M202.5 27.3v8.9M204.6 29.5h3.9M205.5 37h30M215.3 29.5h5.6M223 27.3v11M227.3 39v4.8M233.4 39v6.4M70.4 58.2h12.3"/>
<path d="M80.6 47.1v9M108.7 58.2h5.4M110.8 49.7v6.4M155.3 58.2h28.9M203.2 58.2h32.3M209.8 54.8h19.6M227.3 48v4.7M233.4 49.7v6.4M182 60.3v27.7M182 92.2v27.8M54.8 125.9h2.2M59.1 122.8v5.2"/>
<path d="M65.7 122.8v5.2M67.8 125.9h2.1M92.1 125.7h2.1M96.3 122.8v5M101.9 122.8v5M104 125.7h22.5M141.6 125.7h22.6M155.3 122.1h28.9M166.3 122.4v5.4M172 122.4v5.4M174.1 125.7h2.1M202.5 121.6v5.8"/>
<path d="M204.6 125.3h2.3M209.1 121.6v5.8M209.1 125.3h2M82.2 147.2h.1M83.5 149h.1M83.7 145.1h.1M84 146.9h.1M84.6 146.1l.8-.4-.3 .7zM85.7 143.7h.1M86.2 143.5h.1M88.1 144.8l.2 .7h-.7zM89 146h.1"/>
<path d="M89.4 148.3h.1M89.6 144.4h.1M91.4 145.9h.1M92 144h.1M94.3 145.5h.1M95.5 147.4h.1M95.6 143.5h.1M95.9 144.9h.1M96.5 145.5l.1 .8-.7-.1zM98.2 144.3h.1M98.7 144.9h.1M100.3 148.9h.1"/>
<path d="M101.5 146.6h.1M101.9 146.8l-.5 .2 .5 .4M166.7 147.2h.1M166.8 149.3h.1M167 145.4h.1M167.9 144.2h.1M170.2 143.4l.1 .7h-.7zM170.4 148.1h.1M170.7 146.8h.1M172.8 148.5h.1M172.9 147.4h.1M173 144.6h.1"/>
<path d="M173.4 147.7h.1M173.5 143.5h.1M174.7 143h.1M176.4 143.1h.1M176.6 149.4h7.8M177.5 145.6h.1M177.7 143h.1M177.8 147.1h.1M178.2 146.9l.8-.3-.2 .7zM178.6 144.1l.1 .7h-.7zM178.7 147.7h.1M178.9 143.8h.1"/>
<path d="M179.2 147.7h.1M182.3 151.5v5.9M184 143.3h.1M184.3 144.4h.1M184.8 146.8h.1M185 145.7l7.7 2.5h3.7M185.1 146.1h.1M185.4 148h.1M187 144.8l.1 .8-.7-.1zM174.6 169.7h9.8M182.3 161.7v5.9"/>
</g>
<g fill="none" stroke="#000" stroke-width=".18">
<path d="M10.8 9.3h275.3v191.6h-275.3zM12.2 10.8h272.4v188.6h-272.4zM193.6 166.8h91v2.8h-91zM193.6 178.1h35.5M194.2 167.6h.6M194.5 167.6v.9M195 168.1l.3-.2h.2l.1 .6M195 167.6v.9M195.9 167.6h.1M195.9 167.9v.6M196.8 168l-.2-.1h-.3v.2l.4 .1 .1 .2-.2 .1-.3-.1M198.2 168a.31 .31 0 0 0-.4 0 .31 .31 0 0 0 0 .4 .31 .31 0 0 0 .4 0"/>
<path d="M198.2 167.6v.9M198.6 167.9v.6M199 167.9l-.4 .2M199.7 168a.31 .31 0 0 0-.4 0 .31 .31 0 0 0 0 .4 .31 .31 0 0 0 .4 0M199.7 167.9v.6M200.1 167.9l.2 .6 .2-.6 .1 .6 .2-.6M201.1 167.6h.1M201.1 167.9v.6M201.5 168.1l.3-.2h.2v.6M201.5 167.9v.6M203 167.9v.7l-.2 .2h-.3M203 168a.33 .33 0 0 0-.5 0 .33 .33 0 0 0 0 .5 .33 .33 0 0 0 .5-.1"/>
<path d="M203.7 178.1v15M204.8 168l-.1-.1a.57 .57 0 0 1-.8 .5v-.3l.5-.2v-.2l-.2-.1-.1 .1 .1 .4 .4 .4 .2-.1M206.3 168a.33 .33 0 0 0-.5 0 .33 .33 0 0 0 0 .5 .33 .33 0 0 0 .5-.1M206.3 167.6v.9M206.6 168.1h.6a.33 .33 0 0 0-.6-.1 .33 .33 0 0 0 0 .5 .33 .33 0 0 0 .6-.1M208 168l-.3-.1-.3 .1 .5 .3v.2l-.5-.1M208.2 167.6h.1M208.3 167.9v.6M209.2 167.9v.7l-.1 .2h-.3M209.2 168a.33 .33 0 0 0-.5 0 .33 .33 0 0 0 0 .5 .33 .33 0 0 0 .5-.1M209.6 168.1l.2-.2h.2l.1 .6M209.6 167.9v.6"/>
<path d="M211 167.6h.1M211 167.9v.6M211.9 168l-.2-.1-.4 .1 .6 .3v.2l-.6-.1M212.7 167.9h.3M212.9 167.6v.8l.2 .1M213.4 168.1l.2-.2h.2l.1 .6M213.4 167.6v.9M214.2 168.1h.6a.31 .31 0 0 0-.5-.1 .31 .31 0 0 0 0 .5 .31 .31 0 0 0 .5-.1M215.7 168a.31 .31 0 0 1 .5 0 .31 .31 0 0 1 0 .4 .31 .31 0 0 1-.5 0M215.7 167.9v1M216.6 167.9v.6M217 167.9h-.3l-.1 .2"/>
<path d="M218.1 168a.31 .31 0 0 1 .5 0 .31 .31 0 0 1 0 .4 .31 .31 0 0 1-.5 0M218.1 167.9v1M219 168.1h.5a.31 .31 0 0 0-.4-.1 .31 .31 0 0 0 0 .5 .31 .31 0 0 0 .4-.1M219.1 178.1v15M219.9 167.9v.6M220.2 167.9h-.2l-.1 .2M220.4 167.9h.3M220.5 167.6v.8l.2 .1M220.9 167.9l.3 .6 .3-.6M221.2 168.5l-.3 .4M223.2 167.9h.3M223.5 167.6l-.2 .1v.8"/>
<path d="M225.1 167.6v.9l-.7-.9v.9M225.4 167.6v.9M225.8 167.6v.9M225.8 168h.7M226.5 167.6v.9M226.7 167.6l.4 .9 .4-.9M227.6 168.5l.3-.9 .4 .9M227.7 168.2h.5M229 167.6h.7M229.1 169.6v29.8M229.3 167.6v.9M229.9 168h.4"/>
<path d="M230.5 167.6h-.6v.9h.6M231.5 167.8l-.1-.1a.42 .42 0 0 0-.6 .3 .42 .42 0 0 0 .6 .4l.1-.1M231.8 168h.7M231.8 167.6v.9M232.5 167.6v.9M233.5 167.6v.9l-.7-.9v.9M234.9 167.6v.9h.6M237.4 167.8l-.1-.1a.46 .46 0 0 0-.7 .3 .46 .46 0 0 0 .6 .5l.2-.2v-.2h-.2M237.7 167.6v.9M238.1 168h.4M238.7 167.6h-.6v.9h.6M239.6 167.7l-.2-.1-.5 .1 .1 .2 .5 .2 .1 .2-.2 .2-.5-.1"/>
<path d="M240 168.4h.1M241.7 167.6v.9l-.7-.9v.9M242.8 167.9h.4M243 167.6v.8l.2 .1M244 167.9h.3M244.2 167.6v.8l.2 .1M246.1 168a.31 .31 0 0 1 .5 0 .31 .31 0 0 1 0 .4 .31 .31 0 0 1-.5 0M246.1 167.6v.9M247 168.1h.5a.33 .33 0 0 0-.5-.1 .33 .33 0 0 0 0 .5 .33 .33 0 0 0 .5-.1M248.9 168l-.1-.1h-.3v.2l.3 .1 .1 .2-.1 .1-.4-.1M250.2 167.6v.9M251.1 168a.31 .31 0 0 0-.5 0 .31 .31 0 0 0 0 .4 .31 .31 0 0 0 .5 0"/>
<path d="M251.1 167.6v.9M252.9 167.9v.6M253.3 167.9l-.4 .2M254.6 168a.31 .31 0 0 0-.4 0 .31 .31 0 0 0 0 .4 .31 .31 0 0 0 .4 0M255.9 168a.31 .31 0 0 1 .4 0 .31 .31 0 0 1 0 .4 .31 .31 0 0 1-.4 0M255.9 167.9v1M256.7 167.6h.1M256.8 167.9v.6M257.1 168.1h.6a.33 .33 0 0 0-.5-.1 .33 .33 0 0 0 0 .5 .33 .33 0 0 0 .5-.1M258.5 168a.31 .31 0 0 0-.5 0 .31 .31 0 0 0 0 .4 .31 .31 0 0 0 .5 0M258.5 167.6v.9M259.4 167.9h.3"/>
<path d="M259.5 167.6v.8l.3 .1M262.1 168a.31 .31 0 0 0-.5 0 .31 .31 0 0 0 0 .4 .31 .31 0 0 0 .5 0M262.1 167.9v.6M262.4 168.1l.3-.2h.2v.6M262.4 167.9v.6M263.2 167.9l.3 .6 .3-.6M263.5 168.5l-.3 .4M265.5 167.9h.3M265.6 167.6v.8l.3 .1M266.1 168.1l.3-.2h.2l.1 .6M266.1 167.6v.9M267 168.1h.6a.32 .32 0 0 0-.5-.2 .32 .32 0 0 0-.1 .5 .32 .32 0 0 0 .4 .1l.2-.1"/>
<path d="M267.9 167.9v.6M268.2 167.9l-.3 .2M269.6 168a.31 .31 0 0 0-.5 0 .31 .31 0 0 0 0 .4 .31 .31 0 0 0 .5 0M270.8 168.1l.3-.2h.2v.6M270.8 167.9v.6M272.2 168a.31 .31 0 0 0-.4 0 .31 .31 0 0 0 0 .4 .31 .31 0 0 0 .4 0M272.5 168.1h.6a.33 .33 0 0 0-.5-.1 .33 .33 0 0 0 0 .5 .33 .33 0 0 0 .5-.1M273.4 167.9v.6M273.8 167.9l-.4 .2M274 168.1l.2-.2h.3v.6M274 167.9v.6M275 168.4h.1"/>
<path d="M284.6 169.6v29.8M284.6 169.6h-91v29.8M114.9 199.4h169.7M193.6 189.9h91M193.6 186.8h91M193.6 183.6h91M193.6 180.5h91M193.6 193.1h91M193.6 196.3h91M248.9 193.1v3.2M264.3 193.1v3.2"/>
<circle cx="217.5" cy="168.2" r=".32"/>
<circle cx="222.6" cy="168.2" r=".33"/>
<circle cx="234.2" cy="168" r=".46"/>
<circle cx="236" cy="168" r=".46"/>
<circle cx="242.3" cy="168.2" r=".32"/>
<circle cx="244.9" cy="168.2" r=".32"/>
<circle cx="249.5" cy="168.2" r=".32"/>
<circle cx="252.3" cy="168.2" r=".33"/>
<circle cx="255.2" cy="168.2" r=".32"/>
<circle cx="260.3" cy="168.2" r=".32"/>
<circle cx="264.9" cy="168.2" r=".32"/>
<circle cx="270.2" cy="168.2" r=".32"/>
</g>
<g fill="#000" stroke="#000" stroke-width=".18">
<path d="M47.3 28l2.1-.3v.7zM63.6 27.7l2.1 .3-2.1 .4zM80.6 31.8l.4 2.1h-.7zM91.2 32.3l2.1 .4-2.1 .3zM101.9 32.7l2.1-.4v.7zM110.8 37l.3 2h-.7zM164.2 31.4l2.1 .3-2.1 .3zM175.9 31.7l2.1-.3v.6zM202.5 29.5l2.1-.4v.7zM220.9 29.1l2.1 .4-2.1 .3zM227.3 37l.3 2h-.7zM233.4 37l.4 2h-.7z"/>
<path d="M80.3 56.1h.7l-.4 2.1zM110.4 56.1h.7l-.3 2.1zM226.9 52.7h.7l-.3 2.1zM233.1 56.1h.7l-.4 2.1zM182 58.2l.4 2.1h-.7zM181.7 120h.7l-.4 2.1zM57 125.6l2.1 .3-2.1 .4zM65.7 125.9l2.1-.3v.7zM94.2 125.3l2.1 .4-2.1 .3zM101.9 125.7l2.1-.4v.7zM164.2 125.3l2.1 .4-2.1 .3zM172 125.7l2.1-.4v.7z"/>
<path d="M202.5 125.3l2.1-.3v.7zM206.9 125l2.2 .3-2.2 .4zM182.3 149.4l.3 2.1h-.7zM183 145l2.1 .3-.2 .7zM181.9 167.6h.7l-.3 2.1z"/>
</g>
<g font-size="2.9">
<text x="54.4" y="29">515</text>
<text x="95.1" y="33.7">180</text>
<text x="168.7" y="32.7">340</text>
<text x="209.5" y="30.5">550</text>
<text x="78.2" y="46">500</text>
<text x="224.8" y="46.9">390</text>
<text x="108.3" y="48.6">500</text>
<text x="231" y="48.6">500</text>
<text x="176.2" y="91.1">CH-3000</text>
<text x="59.8" y="127">180</text>
<text x="86.3" y="126.7">145</text>
<text x="127.4" y="126.7">CW- 2425</text>
<text x="176.9" y="126.7">135</text>
<text x="212.1" y="126.4">80</text>
<text x="197.2" y="147.5">RCC / PEB STRUCTURE</text>
<text x="197.2" y="151">FOR MOUNTING OF DOOR</text>
<text x="179.8" y="160.6">550</text>
</g>
<g font-size="2.4">
<text x="257.1" y="172.2">NIHVA TECHNOLOGIES</text>
<text x="260.7" y="174.9">PVT. LTD.</text>
<text x="274.2" y="174.9">PUNE</text>
</g>
<g font-size="2.2">
<text x="201.1" y="173.2">G.A. ALBANY HS9010PFR</text>
<text x="201" y="175.9">DRAWING</text>
<text x="230.1" y="182.9">CLIENT - HINDUSTAN UNILEVER LTD.</text>
<text x="230.2" y="186">PROJECT -</text>
<text x="230" y="189.1">SITE - MUMBAI</text>
<text x="229.7" y="195.4">SCALE: NTS</text>
<text x="230.1" y="192.3">DWG. NO. : NIHVA/17-18/0184</text>
<text x="249.5" y="195.4">WT:</text>
<text x="265.2" y="195.4">SHEET: 01 OF 01</text>
</g>
<g font-size="1.8">
<text x="260.7" y="178.6">Email:- info@nihva.com</text>
<text x="262.8" y="176.8">Tel : 020 66304033</text>
<text x="205.4" y="185.8">SHEKHAR</text>
<text x="205.5" y="182.8">OMKAR</text>
<text x="208.8" y="180">SIGN</text>
<text x="220.1" y="182.4">26/08/17</text>
<text x="220.1" y="185.9">26/08/17</text>
<text x="221.2" y="180">DATE</text>
<text x="257.8" y="180.3">Website:- www.nihva.com</text>
<text x="205.4" y="192.2">SHEKHAR</text>
<text x="220.1" y="192.2">26/08/17</text>
</g>
<g font-size="1.6">
<text x="194.2" y="185.5">CHECK</text>
<text x="194.2" y="182.8">DRAWN</text>
<text x="194.2" y="189.1">REV.</text>
<text x="194.2" y="192.2">APPROVAL</text>
</g>
<g font-size="1.5">
<text x="194.3" y="194.7">If any queries contact : projects@nihva.com</text>
<text x="201.9" y="198.3">ALL DIMENSION ARE IN mm</text>
</g>
<text font-size="1.4" x="195.3" y="171.8">TITLE</text>
</svg>
